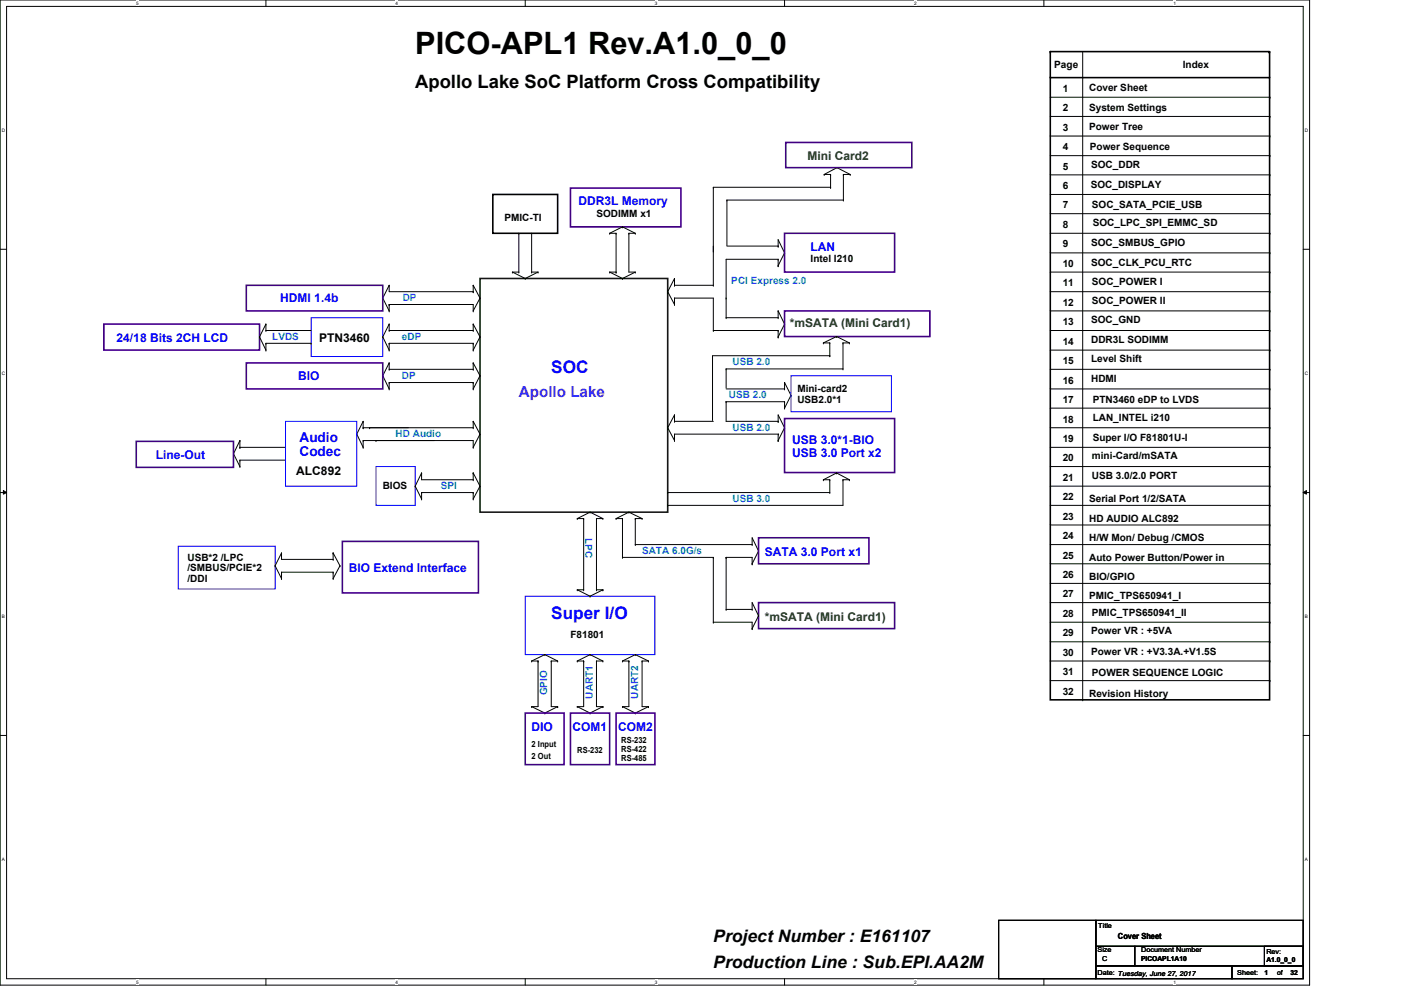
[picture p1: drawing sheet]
<svg xmlns="http://www.w3.org/2000/svg" width="297mm" height="210mm" viewBox="0 0 297 210" stroke-linecap="round" stroke-linejoin="round" font-family="sans-serif">
<path d="M0 0h277.1v208.4h-277.1zM1.4 1.4h274.3v205.7h-274.3z" fill="none" stroke="#000" stroke-width=".21"/>
<g fill="#fff">
<path d="M28.8 .2h.5v1.1h-.5z"/>
<path d="M28.8 207.3h.5v1.1h-.5z"/>
</g>
<path d="M56.3 0v1.4M56.3 207.1v1.3" fill="none" stroke="#000" stroke-width=".21"/>
<g fill="#fff">
<path d="M83.7 .2h.5v1.1h-.5z"/>
<path d="M83.7 207.3h.5v1.1h-.5z"/>
</g>
<path d="M111.1 0v1.4M111.1 207.1v1.3" fill="none" stroke="#000" stroke-width=".21"/>
<g fill="#fff">
<path d="M138.6 .2h.5v1.1h-.5z"/>
<path d="M138.6 207.3h.5v1.1h-.5z"/>
</g>
<path d="M166 0v1.4M166 207.1v1.3" fill="none" stroke="#000" stroke-width=".21"/>
<g fill="#fff">
<path d="M193.4 .2h.5v1.1h-.5z"/>
<path d="M193.4 207.3h.5v1.1h-.5z"/>
</g>
<path d="M220.8 0v1.4M220.8 207.1v1.3" fill="none" stroke="#000" stroke-width=".21"/>
<g fill="#fff">
<path d="M248.3 .2h.5v1.1h-.5z"/>
<path d="M248.3 207.3h.5v1.1h-.5z"/>
<path d="M.4 27h.6v1.1h-.6z"/>
<path d="M276.1 27h.5v1.1h-.5z"/>
<path d="M.4 78.4h.6v1.1h-.6z"/>
<path d="M276.1 78.4h.5v1.1h-.5z"/>
</g>
<path d="M0 52.7h1.4M275.7 52.7h1.4" fill="none" stroke="#000" stroke-width=".21"/>
<g fill="#fff">
<path d="M.4 129.9h.6v1.1h-.6z"/>
<path d="M276.1 129.9h.5v1.1h-.5z"/>
</g>
<path d="M0 104.2h1.4M.7 103.8l.7 .4-.7 .4zM275.7 104.2l.7-.4v.8zM275.7 104.2h1.4" fill="none" stroke="#000" stroke-width=".21"/>
<path d="M.7 103.8l.7 .4-.7 .4zM275.7 104.2l.7-.4v.8z" fill="#000"/>
<g fill="#fff">
<path d="M.4 181.3h.6v1.1h-.6z"/>
<path d="M276.1 181.3h.5v1.1h-.5z"/>
</g>
<g fill="none" stroke="#000" stroke-width=".21">
<path d="M229.1 10.9v137.2M150.9 39.6h.1M150.9 39.6v20.8M151 39.6h24.7M174.4 36.9h.1M174.4 36.9h1.3M175.7 39.6h.1M175.7 36.9h.1M175.7 36.9v2.7M177.1 35.5h.1M177.1 35.5l-2.7 1.4M177.1 35.5l2.8 1.4"/>
<path d="M178.4 36.9h.1M178.4 36.9h1.5M178.4 36.9v5.4M179.9 36.9h.1M222.2 20.6h46.5M222.2 24.6h46.5M222.2 28.8h46.5M222.2 32.9h46.5M222.2 37h46.5M268.7 20.6h.1M268.7 24.6h.1M268.7 28.8h.1"/>
<path d="M268.7 32.9h.1M268.7 37h.1M108.4 57.6h.1M108.4 57.6h1.4M108.4 57.6l2.7 1.3M109.8 49.4h.1M109.8 57.6h.1M109.8 49.4v8.2M111.1 58.9h.1M112.5 57.6h.1M112.5 57.6h1.3M112.5 49.4v8.2"/>
<path d="M113.8 57.6h.1M113.8 57.6l-2.7 1.3M129 49.4h.1M129 57.6h.1M129 49.4h1.3M129 57.6h1.3M129 57.6l2.7 1.3M130.3 57.6h.1M130.3 49.4h.1M130.3 49.4v8.2M131.7 48h.1M131.7 58.9h.1"/>
<path d="M131.7 48l-2.7 1.4M131.7 48l2.7 1.4M133.1 49.4h.1M133.1 49.4h1.3M133.1 49.4v8.2h1.3M134.4 49.4h.1M134.4 57.6h.1M134.4 57.6l-2.7 1.3M142.7 58.9h.1M142.7 58.9v1.5M142.7 58.9l-1.4 2.8M153.8 42.3h.1"/>
<path d="M153.8 52.1h10.8M153.8 42.3h24.6M153.8 42.3v9.7M164.6 56.2h.1M164.6 52.1h.1M164.6 54.9h.1M164.6 52.1v-1.4l1.4 2.8M164.6 54.9v1.3M164.6 54.9h-11v12.3M166 53.5h.1M166 53.5l-1.4 2.7M178.4 42.3h.1"/>
<path d="M222.2 41.1h46.5M222.2 45.2h46.5M222.2 49.4h46.5M222.2 53.5h46.5M222.2 57.6h46.5M268.7 41.1h.1M268.7 45.2h.1M268.7 49.4h.1M268.7 53.5h.1M268.7 57.6h.1M54.9 71.3h.1M54.9 71.3l1.4 2.8"/>
<path d="M56.3 69.9h.1M56.3 72.6h.1M56.3 68.6h.1M56.3 74.1h.1M56.3 69.9h9.5M56.3 72.6h9.5M56.3 68.6v1.3M56.3 72.6v1.5M56.3 68.6l-1.4 2.7M65.8 72.6h.1M81 79.5h.1M81 63.1h.1"/>
<path d="M81 71.3h.1M81 79.5l1.3 2.8M81 63.1l1.3 2.7M81 71.3l1.3 2.8M82.3 78.1h.1M82.3 76.8h.1M82.3 64.4h.1M82.3 65.8h.1M82.3 60.4h.1M82.3 69.9h.1M82.3 72.6h.1M82.3 74.1h.1"/>
<path d="M82.3 68.6h.1M82.3 60.4v1.3h17.8M82.3 69.9h17.8M82.3 78.1h17.8M82.3 64.4h17.8v1.4M82.3 64.4v1.4M82.3 68.6v1.3M82.3 72.6v1.5M82.3 76.8v1.3M82.3 76.8l-1.3 2.7M82.3 60.4l-1.3 2.7M82.3 72.6h17.8"/>
<path d="M82.3 68.6l-1.3 2.7M100.1 78.1h.1M100.1 76.8h.1M100.1 61.7h.1M100.1 65.8h.1M100.1 60.4h.1M100.1 72.6h.1M100.1 74.1h.1M100.1 69.9h.1M100.1 68.6h.1M100.1 60.4v1.3M100.1 68.6v1.3"/>
<path d="M100.1 72.6v1.5M100.1 76.8v1.3M100.1 76.8l1.5 2.7M100.1 60.4l1.5 2.7M100.1 68.6l1.5 2.7M101.6 79.5h.1M101.6 63.1h.1M101.6 71.3h.1M101.6 79.5l-1.5 2.8M101.6 63.1l-1.5 2.7M101.6 71.3l-1.5 2.8M141.3 61.7h.1"/>
<path d="M141.3 61.7l1.4 2.7M142.7 63.1h.1M142.7 64.4h.1M142.7 60.4h.1M142.7 63.1v1.3M142.7 63.1h8.2v6.8M142.7 60.4h8.2M150.7 75.3h.1M150.7 75.3v13.7M150.9 60.4h.1M150.9 69.9h.1M150.9 69.9h13.7"/>
<path d="M150.9 75.3h24.7M153.6 63.1h.1M153.6 67.2h.1M153.6 78.1h.1M153.6 78.1v4M153.6 67.2h11M153.6 78.1h24.7M164.6 71.3h.1M164.6 67.2h.1M164.6 65.8h.1M164.6 69.9h.1M164.6 65.8v1.4"/>
<path d="M164.6 69.9v1.4M164.6 65.8l1.4 2.8M166 68.6h.1M166 68.6l-1.4 2.7M174.2 72.6h.1M174.2 72.6h1.4M175.6 75.3h.1M175.6 72.6h.1M175.6 72.6v2.7M177 71.2h.1M177 71.2l-2.8 1.4M177 71.2l2.7 1.4"/>
<path d="M178.3 72.6h.1M178.3 78.1h.1M178.3 72.6v5.5M178.3 72.6h1.4M179.7 72.6h.1M222.2 61.7h46.5M222.2 65.8h46.5M222.2 69.9h46.5M222.2 74.1h46.5M222.2 78.1h46.5M268.7 61.7h.1M268.7 65.8h.1"/>
<path d="M268.7 69.9h.1M268.7 74.1h.1M268.7 78.1h.1M49.4 96h.1M49.4 96l1.4 2.7M50.8 97.4h.1M50.8 94.7h.1M50.8 93.2h.1M50.8 98.7h.1M50.8 94.7h9.6M50.8 97.4h9.6M50.8 93.2v1.5"/>
<path d="M50.8 97.4v1.3M50.8 93.2l-1.4 2.8M75.5 91.9h.1M75.5 91.9l1.3 2.8M76.8 93.2h.1M76.8 90.5h.1M76.8 89.2h.1M76.8 94.7h.1M76.8 90.5h23.3M76.8 93.2h23.3v1.5M76.8 89.2v1.3M76.8 93.2v1.5"/>
<path d="M76.8 89.2l-1.3 2.7M78.2 90.5h.1M79.5 93.2h.1M82.3 80.9h.1M82.3 82.3h.1M82.3 80.9v1.4M82.3 80.9h17.8M100.1 80.9h.1M100.1 82.3h.1M100.1 94.7h.1M100.1 90.5h.1M100.1 89.2h.1"/>
<path d="M100.1 80.9v1.4M100.1 89.2v1.3M100.1 89.2l1.5 2.7M101.6 91.9h.1M101.6 91.9l-1.5 2.8M141.3 90.5h.1M141.3 90.5l1.4 2.7M142.7 89.2h.1M142.7 91.9h.1M142.7 93.2h.1M142.7 87.8h.1M142.7 91.9h22"/>
<path d="M142.7 87.8v1.4M142.7 91.9v1.3M142.7 89.2h8.2M142.7 87.8l-1.4 2.7M153.5 85h12.5M153.6 85h.1M153.6 82.3h12.4M153.6 85v4.2h11M164.6 93.2h.1M164.6 89.2h.1M164.6 89.2v-1.4l1.4 2.7M164.6 91.9v1.3"/>
<path d="M164.7 91.9h.1M166 90.5h.1M166 85h.1M166 82.3h.1M166 80.9h.1M166 86.4h.1M166 90.5l-1.4 2.7M166 80.9l1.3 2.8M166 80.9v1.4M166 85v1.4M167.3 83.7h.1M167.3 83.7l-1.3 2.7"/>
<path d="M222.2 82.3h46.5M222.2 86.4h46.5M222.2 90.5h46.5M222.2 94.7h46.5M222.2 98.7h46.5M268.7 82.3h.1M268.7 86.4h.1M268.7 90.5h.1M268.7 94.7h.1M268.7 98.7h.1M58.2 119.7h.1M58.2 119.7l1.4 2.7"/>
<path d="M59.6 117h.1M59.6 117l-1.4 2.7M59.6 117v1.4h10.9M70.5 118.4h.1M70.5 117h.1M70.5 117l1.4 2.7M70.5 117v1.4M71.9 119.7h.1M71.9 119.7l-1.4 2.7M87.8 102.9h.1M87.8 102.9l1.4 2.7M89.2 100.1h.1"/>
<path d="M89.2 104.2h.1M89.2 105.6h.1M89.2 100.1l-1.4 2.8M89.2 100.1v1.4h10.9M89.2 104.2v1.4M89.2 104.2h10.9M100.1 104.2h.1M100.1 101.5h.1M100.1 100.1h.1M100.1 105.6h.1M100.1 100.1l1.5 2.8M100.1 100.1v1.4"/>
<path d="M100.1 104.2v1.4M101.6 102.9h.1M101.6 102.9l-1.5 2.7M122.1 109.7h.1M122.1 109.7h1.4M123.5 109.7h.1M123.5 109.7v15.1M124.8 108.4h.1M124.8 108.4l2.7 1.3M124.8 108.4l-2.7 1.3M127.5 109.7h.1M127.5 109.7h-1.3v15.1"/>
<path d="M130.3 109.7h.1M130.3 109.7h1.4M131.7 117.9h.1M131.7 109.7h.1M131.7 117.9h19.2M131.7 109.7v8.2M133.1 108.4h.1M133.1 108.4l2.7 1.3M133.1 108.4l-2.8 1.3M134.4 115.2h.1M134.4 109.7h.1M134.4 115.2h24.7"/>
<path d="M134.4 109.7h1.4M134.4 109.7v5.5M135.8 109.7h.1M141.3 104.2h.1M141.3 106.9h.1M141.3 104.2h34.3M150.9 117.9h.1M150.9 117.9v13.8M153.6 117.9h.1M153.6 117.9v11M153.6 117.9h5.5v1.4M159.1 119.3h.1"/>
<path d="M159.1 115.2h.1M159.1 115.2v-1.4l1.4 2.8M160.5 116.6h.1M160.5 116.6l-1.4 2.7M174.2 101.5h.1M174.2 101.5h1.4M175.6 104.2h.1M175.6 101.5h.1M175.6 101.5v2.7M177 100.1h.1M177 100.1l2.7 1.4M177 100.1l-2.8 1.4"/>
<path d="M178.3 101.5h.1M178.3 101.5v5.4h-37M178.3 101.5h1.4M179.7 101.5h.1M222.2 102.9h46.5M222.2 106.9h46.5M222.2 111.1h46.5M222.2 115.2h46.5M222.2 119.3h46.5M268.7 102.9h.1M268.7 106.9h.1M268.7 111.1h.1"/>
<path d="M268.7 115.2h.1M268.7 119.3h.1M59.6 121.1h.1M59.6 122.4h.1M59.6 121.1v1.3M59.6 121.1h10.9M70.5 121.1h.1M70.5 122.4h.1M70.5 121.1v1.3M112.5 139.9h.1M112.5 139.9h1.3M113.8 139.9h.1"/>
<path d="M113.8 139.9v9.6h-1.3M115.3 138.5h.1M115.3 138.5l-2.8 1.4M115.3 138.5l2.7 1.4M116.6 139.9h.1M116.6 139.9h1.4M116.6 139.9v9.6h1.4M118 139.9h.1M122.1 139.9h.1M122.1 124.8h.1M122.1 139.9h1.4M122.1 124.8l2.7 1.4"/>
<path d="M122.1 124.8h1.4M123.5 124.8h.1M123.5 139.9h.1M123.5 139.9v9.6h-1.4M124.8 138.5h.1M124.8 126.2h.1M124.8 138.5l2.7 1.4M124.8 138.5l-2.7 1.4M126.2 139.9h.1M126.2 124.8h.1M126.2 139.9h1.3M126.2 139.9v9.6h1.3"/>
<path d="M126.2 124.8h1.3M127.5 139.9h.1M127.5 124.8h.1M127.5 124.8l-2.7 1.4M131.7 139.9h.1M131.7 139.9h1.4M133.1 139.9h.1M133.1 139.9v9.6h-1.4M134.4 138.5h.1M134.4 138.5l-2.7 1.4M134.4 138.5l2.8 1.4M135.8 139.9h.1"/>
<path d="M135.8 139.9h1.4M135.8 139.9v9.6h1.4M137.2 139.9h.1M150.9 131.7h.1M150.9 131.7h8.2v1.3M153.6 128.9h.1M153.6 128.9h5.5M159.1 133h.1M159.1 128.9h.1M159.1 128.9v-1.4l1.4 2.8M160.5 130.3h.1M160.5 130.3l-1.4 2.7"/>
<path d="M222.2 123.4h46.5M222.2 127.5h46.5M222.2 131.7h46.5M222.2 135.8h46.5M222.2 139.9h46.5M268.7 123.4h.1M268.7 127.5h.1M268.7 131.7h.1M268.7 135.8h.1M268.7 139.9h.1M0 155.6h1.4M112.5 149.5h.1"/>
<path d="M112.5 149.5l2.8 1.4M115.3 150.9h.1M118 149.5h.1M118 149.5l-2.7 1.4M122.1 149.5h.1M122.1 149.5l2.7 1.4M124.8 150.9h.1M127.5 149.5h.1M127.5 149.5l-2.7 1.4M131.7 149.5h.1M131.7 149.5l2.7 1.4M134.4 150.9h.1"/>
<path d="M137.2 149.5h.1M137.2 149.5l-2.8 1.4M222.2 144h46.5M229.1 148.1h.1M268.7 144h.1M275.7 155.6h1.4M211.3 194.7h20.6v12.4h-20.6zM231.9 194.7h43.8v5.5h-43.8zM231.9 200.2h8.2v4.2h-8.2zM231.9 204.4h28.7v2.7h-28.7zM240.1 200.2h35.6v4.2h-35.6zM260.6 204.4h15.1v2.7h-15.1z"/>
<path d="M267.5 200.2h8.2v4.2h-8.2z"/>
</g>
<path d="M222.2 16.4h46.4v131.7h-46.4zM268.4 10.9h-46.2v5.5M268.6 10.9v5.5M104.3 41.1h13.7v8.3h-13.7z" fill="none" stroke="#000" stroke-width=".34"/>
<g fill="#000">
<circle cx="222.2" cy="10.9" r=".17"/>
<circle cx="268.4" cy="10.9" r=".17"/>
<circle cx="268.6" cy="10.9" r=".17"/>
</g>
<path d="M101.6 58.9h39.7v49.5h-39.7z" fill="none" stroke="#004000" stroke-width=".34"/>
<g fill="none" stroke="#400080" stroke-width=".34">
<path d="M120.7 39.8h23.4v8.2h-23.4zM166.2 30.1h26.7v5.4h-26.7zM166 49.4h23.3v8.2h-23.3zM22 68.6h32.9v5.5h-32.9zM52.1 76.8h28.9v5.5h-28.9zM52.1 60.4h28.9v5.4h-28.9zM166 65.8h30.7v5.4h-30.7zM28.8 93.4h20.6v5.5h-20.6zM166 88.6h23.3v11.4h-23.3zM72.4 114.6h28.8v10.9h-28.8zM160.5 113.8h23.4v5.5h-23.4zM160.5 127.5h28.8v5.5h-28.8z"/>
<path d="M111.1 150.9h8.2v10.9h-8.2zM120.7 150.9h8.3v10.9h-8.3zM130.3 150.9h8.3v10.9h-8.3z"/>
</g>
<path d="M65.8 67.2h15.2v8.2h-15.2zM167.3 79.5h21.3v7.6h-21.3zM60.4 89.2h15.1v13.7h-15.1zM79.5 98.7h8.3v8.2h-8.3zM37.7 115.6h20.5v9h-20.5zM111.1 126.2h27.5v12.3h-27.5z" fill="none" stroke="#00f" stroke-width=".21"/>
<text font-size="6.5" x="87.8" y="11.5">PICO-APL1 Rev.A1.0_0_0</text>
<text font-size="3.9" x="87.8" y="18.7">Apollo Lake SoC Platform Cross Compatibility</text>
<g font-size="3.6" fill="#00f">
<text x="116.6" y="78.8">SOC</text>
<text x="116.6" y="130.9">Super I/O</text>
</g>
<g font-size="3.6">
<text x="150.9" y="199.4">Project Number : E161107</text>
<text x="150.9" y="204.9">Production Line : Sub.EPI.AA2M</text>
</g>
<text font-size="3.2" fill="#8000ff" x="109.8" y="84">Apollo Lake</text>
<g font-size="2.9" fill="#00f">
<text x="63.4" y="93.5">Audio</text>
<text x="63.4" y="96.4">Codec</text>
</g>
<g font-size="2.5" fill="#008000">
<text x="170.8" y="33.8">Mini Card2</text>
<text x="167.1" y="69.3">*mSATA (Mini Card1)</text>
<text x="161.8" y="131.3">*mSATA (Mini Card1)</text>
</g>
<g font-size="2.5" fill="#00f">
<text x="122.4" y="43.3">DDR3L Memory</text>
<text x="171.5" y="53.1">LAN</text>
<text x="59.3" y="63.9">HDMI 1.4b</text>
<text x="24.7" y="72.3">24/18 Bits 2CH LCD</text>
<text x="63.1" y="80.4">BIO</text>
<text x="167.6" y="94">USB 3.0*1-BIO</text>
<text x="33" y="97.1">Line-Out</text>
<text x="167.6" y="96.6">USB 3.0 Port x2</text>
<text x="161.8" y="117.6">SATA 3.0 Port x1</text>
<text x="73.8" y="121">BIO Extend Interface</text>
<text x="112.5" y="154.6">DIO</text>
<text x="121.1" y="154.8">COM1</text>
<text x="130.8" y="154.8">COM2</text>
</g>
<g font-size="2.5">
<text x="67.5" y="72.3">PTN3460</text>
<text x="62.7" y="100.4">ALC892</text>
</g>
<g font-size="2.1">
<text x="223.1" y="14.4">Page</text>
<text x="250.2" y="14.5">Index</text>
<text x="224.8" y="19.5">1</text>
<text x="224.8" y="23.5">2</text>
<text x="230.4" y="19.3">Cover Sheet</text>
<text x="230.4" y="23.5">System Settings</text>
<text x="224.8" y="27.7">3</text>
<text x="230.4" y="27.5">Power Tree</text>
<text x="224.8" y="31.8">4</text>
<text x="224.8" y="35.9">5</text>
<text x="230.6" y="31.7">Power Sequence</text>
<text x="230.8" y="35.6">SOC_DDR</text>
<text x="224.8" y="40">6</text>
<text x="230.8" y="39.7">SOC_DISPLAY</text>
<text x="106.7" y="46.7">PMIC-TI</text>
<text x="126.2" y="45.9">SODIMM x1</text>
<text x="224.8" y="44.1">7</text>
<text x="231" y="44">SOC_SATA_PCIE_USB</text>
<text x="231.2" y="47.8">SOC_LPC_SPI_EMMC_SD</text>
<text x="224.8" y="48.3">8</text>
<text x="224.8" y="52.3">9</text>
<text x="230.8" y="52.1">SOC_SMBUS_GPIO</text>
<text x="171.5" y="55.5">Intel I210</text>
<text x="224.8" y="56.5">10</text>
<text x="230.8" y="56.2">SOC_CLK_PCU_RTC</text>
<text x="224.8" y="60.6">11</text>
<text x="224.8" y="64.7">12</text>
<text x="231" y="60.3">SOC_POWER I</text>
<text x="231" y="64.3">SOC_POWER II</text>
<text x="224.8" y="68.8">13</text>
<text x="230.8" y="68.4">SOC_GND</text>
<text x="224.8" y="72.9">14</text>
<text x="224.8" y="77">15</text>
<text x="230.8" y="72.6">DDR3L SODIMM</text>
<text x="230.8" y="76.6">Level Shift</text>
<text x="168.7" y="83">Mini-card2</text>
<text x="224.8" y="81.2">16</text>
<text x="230.8" y="80.8">HDMI</text>
<text x="168.7" y="85.2">USB2.0*1</text>
<text x="224.8" y="85.3">17</text>
<text x="224.8" y="89.4">18</text>
<text x="231.2" y="85.2">PTN3460 eDP to LVDS</text>
<text x="231.2" y="89">LAN_INTEL i210</text>
<text x="224.8" y="93.5">19</text>
<text x="231.2" y="93.2">Super I/O F81801U-I</text>
<text x="224.8" y="97.6">20</text>
<text x="224.8" y="101.8">21</text>
<text x="231" y="97.2">mini-Card/mSATA</text>
<text x="231" y="101.3">USB 3.0/2.0 PORT</text>
<text x="81" y="103.5">BIOS</text>
<text x="224.8" y="105.8">22</text>
<text x="230.4" y="106.3">Serial Port 1/2/SATA</text>
<text x="224.8" y="110">23</text>
<text x="230.4" y="110.4">HD AUDIO ALC892</text>
<text x="39.7" y="118.7">USB*2 /LPC</text>
<text x="224.8" y="114">24</text>
<text x="224.8" y="118.2">25</text>
<text x="230.4" y="114.5">H/W Mon/ Debug /CMOS</text>
<text x="230.4" y="118.6">Auto Power Button/Power in</text>
<text x="39.7" y="120.9">/SMBUS/PCIE*2</text>
<text x="39.7" y="123.1">/DDI</text>
<text x="224.8" y="122.3">26</text>
<text x="230.4" y="122.7">BIO/GPIO</text>
<text x="224.8" y="126.4">27</text>
<text x="224.8" y="130.6">28</text>
<text x="230.4" y="126.8">PMIC_TPS650941_I</text>
<text x="231" y="130.3">PMIC_TPS650941_II</text>
<text x="120.7" y="135">F81801</text>
<text x="224.8" y="134.6">29</text>
<text x="230.8" y="134.2">Power VR : +5VA</text>
<text x="224.8" y="138.8">30</text>
<text x="224.8" y="142.9">31</text>
<text x="230.8" y="138.5">Power VR : +V3.3A.+V1.5S</text>
<text x="231" y="143">POWER SEQUENCE LOGIC</text>
<text x="224.8" y="147">32</text>
<text x="230.4" y="147.4">Revision History</text>
</g>
<g font-size="2.1" fill="#0080ff">
<text x="85.2" y="63.8">DP</text>
<text x="154.7" y="60">PCI Express 2.0</text>
<text x="57.6" y="72">LVDS</text>
<text x="85" y="72">eDP</text>
<text x="155" y="77.3">USB 2.0</text>
<text x="85" y="80.2">DP</text>
<text x="154.2" y="84.2">USB 2.0</text>
<text x="83.7" y="92.5">HD Audio</text>
<text x="155" y="91.2">USB 2.0</text>
<text x="93.3" y="103.5">SPI</text>
<text x="155" y="106.3">USB 3.0</text>
<text x="123.8" y="113.8" transform="rotate(90 123.8 113.8)">LPC</text>
<text x="135.8" y="117.3">SATA 6.0G/s</text>
<text x="115.8" y="147.2" transform="rotate(-90 115.8 147.2)">GPIO</text>
<text x="125.4" y="147.8" transform="rotate(-90 125.4 147.8)">UART1</text>
<text x="135" y="147.8" transform="rotate(-90 135 147.8)">UART2</text>
</g>
<g font-size="1.8">
<text x="112.5" y="160.7">2 Out</text>
<text x="112.5" y="158">2 Input</text>
<text x="122.1" y="159.3">RS-232</text>
<text x="131.4" y="157.3">RS-232</text>
<text x="131.4" y="159.2">RS-422</text>
<text x="131.4" y="161">RS-485</text>
<text x="236.5" y="198.7">Cover Sheet</text>
</g>
<g font-size="1.4">
<text x="232.4" y="196.3">Title</text>
<text x="232.2" y="201.5">Size</text>
<text x="233.2" y="203.3">C</text>
<text x="241.4" y="201.5">Document Number</text>
<text x="241.4" y="203.3">PICOAPL1A10</text>
<text x="267.9" y="201.8">Rev:</text>
<text x="267.9" y="203.5">A1.0_0_0</text>
<text x="232.2" y="206.3">Date: Tuesday, June 27, 2017</text>
<text x="261.7" y="206.3">Sheet:</text>
<text x="267.5" y="206.3">1</text>
<text x="270.2" y="206.3">of</text>
<text x="273" y="206.3">32</text>
</g>
<g font-size="1">
<text x="28.8" y="1">5</text>
<text x="83.7" y="1">4</text>
<text x="138.6" y="1">3</text>
<text x="193.4" y="1">2</text>
<text x="248.3" y="1">1</text>
<text x=".4" y="27.9">D</text>
<text x="276.1" y="27.9">D</text>
<text x=".4" y="79.2">C</text>
<text x="276.1" y="79.2">C</text>
<text x=".4" y="130.7">B</text>
<text x="276.1" y="130.7">B</text>
<text x=".4" y="182.1">A</text>
<text x="276.1" y="182.1">A</text>
<text x="28.8" y="208.1">5</text>
<text x="83.7" y="208.1">4</text>
<text x="138.6" y="208.1">3</text>
<text x="193.4" y="208.1">2</text>
<text x="248.3" y="208.1">1</text>
</g>
</svg>
